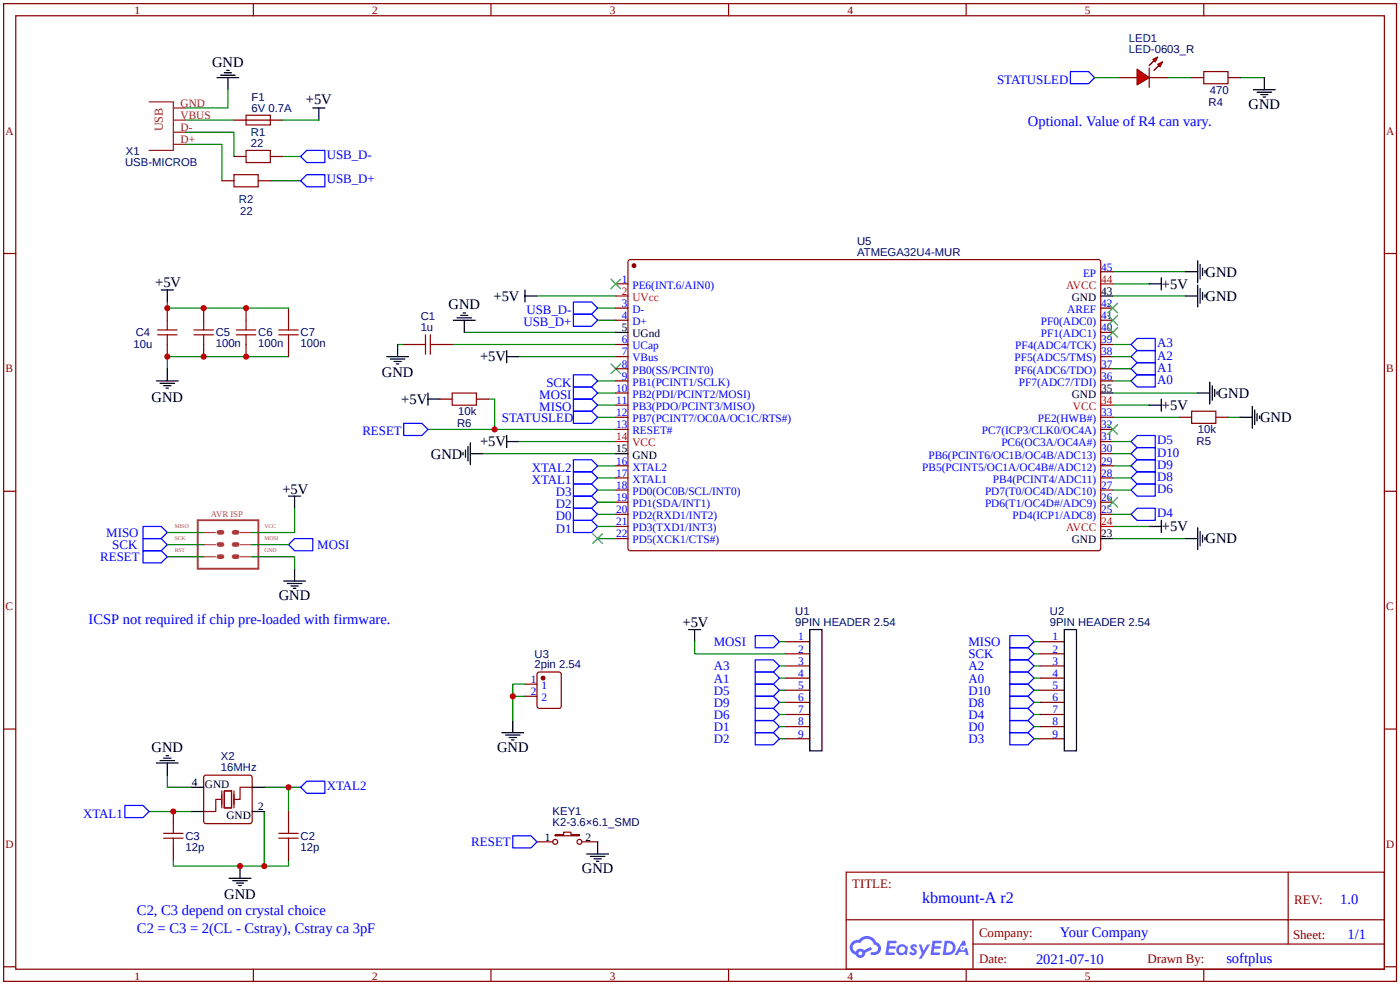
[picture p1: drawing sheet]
<svg xmlns="http://www.w3.org/2000/svg" width="297mm" height="210mm" viewBox="0 0 297 210" stroke-linecap="round" stroke-linejoin="round" font-family="sans-serif">
<g fill="none" stroke="#800" stroke-width=".26">
<path d="M.8 .8h295.5v207.3h-295.5zM3.3 3.3h290.4v202.2h-290.4zM53.7 .8v2.5M104.2 .8v2.5M154.6 .8v2.5M205 .8v2.5M255.4 .8v2.5M.8 53.7h2.5M293.7 53.7h2.6M.8 104.2h2.5M293.7 104.2h2.6M.8 154.6h2.5"/>
<path d="M293.7 154.6h2.6M179.5 184.9h114.2v20.6h-114.2zM179.5 195h114.1M206.4 195v10.3M273.3 184.9v15.2M.8 205h2.5M53.7 205.5v2.6M104.2 205.5v2.6M154.6 205.5v2.6M205 205.5v2.6M206.4 200.1h87.2M255.4 205.5v2.6"/>
<path d="M293.7 205h2.6"/>
</g>
<g fill="#58f">
<path d="M193.3 200.3l.6-.1 .4 .1 .3 .2-.3 .5a.35 .35 0 0 0-.2-.3 .35 .35 0 0 0-.4 .1v.1a.86 .86 0 0 1 .7 .6 .86 .86 0 0 1-.2 .9 1.09 1.09 0 0 1-1.4-.3l.4-.4 .5 .3 .3-.1-.1-.2a.89 .89 0 0 1-.6-1.4z"/>
<path d="M194.9 200.2h.6l.4 1.4 .8-1.4h.6l-1.8 3.1h-.6l.7-1.1z"/>
<path d="M188.3 199.4h1.7l.2 .2-.1 .3-1.3 .1-.1 .6h1.1l.2 .3-.2 .2h-1.2l-.1 .8 1.2 .1 .2 .2-.2 .2-1.9 .1z"/>
<path d="M197.8 199.4h1.7l.3 .2-.1 .3-1.3 .1-.1 .6h1.1l.2 .3-.3 .2h-1.1l-.1 .8 1.2 .1 .2 .2-.2 .2-1.9 .1z"/>
<path d="M204.2 199.4h.5l.3 1-.5 .2a.51 .51 0 0 0-.7 .2 .51 .51 0 0 0 .3 .7 .51 .51 0 0 0 .6-.5l.4-.1 .4 1.6h-.6l-.1-.7h-1.3l-.3 .7h-.7z"/>
<path d="M200.4 199.4l-.4 3.1h1a1.54 1.54 0 0 0 1.7-1.6 1.54 1.54 0 0 0-1.8-1.5zM200.9 200a1.01 1.01 0 0 1 1.3 1 1.01 1.01 0 0 1-1.3 .9h-.2z"/>
<path d="M190.4 200.6a1.12 1.12 0 0 0 0 1.6 1.12 1.12 0 0 0 1.5 .1l.5 .2 .2-1.7-.4-.2a1.09 1.09 0 0 0-1.8 0zM190.6 201.3a.7 .7 0 0 1 1.4 0 .7 .7 0 0 1-1.4 0z"/>
<path d="M180.8 199.7a1.59 1.59 0 0 0 .7 2.7 1.05 1.05 0 0 0 1.2 .7 1.05 1.05 0 0 0 .9-1.1l1.4-.7-.3-.6-1.4 .8a1.07 1.07 0 0 0-1.8 .3 1.01 1.01 0 0 1-.4-1.4 1.01 1.01 0 0 1 1.4-.4 1.55 1.55 0 0 1 1.6-.9 1.55 1.55 0 0 1 1.4 1.2 .83 .83 0 0 1 .8 1 .83 .83 0 0 1-1.2 .6 .32 .32 0 0 0-.4 .2 .32 .32 0 0 0 .3 .4 1.45 1.45 0 0 0 1.8-.9 1.45 1.45 0 0 0-.9-1.9 2.29 2.29 0 0 0-3.8-.5l-.8 .2zM182.1 202.1a.4 .4 0 0 1 .8 0 .4 .4 0 0 1-.8 0z"/>
<circle cx="204.2" cy="201" r=".19"/>
</g>
<path d="M114.1 142.6l.3-.1h4.2l.4 .2 .1 7-.3 .4-4.4 .1-.4-.2-.1-7z" fill="none" stroke="#800" stroke-width=".26"/>
<circle cx="115.2" cy="143.8" r=".39" fill="#800"/>
<g fill="none" stroke="#800" stroke-width=".26">
<path d="M252.8 16.5h2.6M260.5 16.5h2.6M43.2 65.3v2.6M43.2 73v2.6M52.2 65.3v2.6M52.2 73v2.6M61.2 65.3v2.6M61.2 73v2.6M93.4 84.6h2.5M101.1 84.6h2.5M250.2 88.5h2.6M257.9 88.5h2.6"/>
<path d="M111.4 145h2.5M111.4 147.6h2.5"/>
<circle cx="115.2" cy="143.8" r=".39"/>
</g>
<path d="M247.7 16.5h5.1M263.1 16.5h5.1M43.2 75.6h18M98.5 70.5h32.1M236.1 73h3.8M103.6 84.6h1.3v6.4M236.1 88.5h14.1M260.5 88.5h2.6" fill="none" stroke="#080" stroke-width=".26"/>
<g fill="none" stroke="#a00000" stroke-width=".26">
<path d="M255.4 15.2h5.1v2.5h-5.1zM41.1 71h4.2M41.1 70h4.2M43.2 67.9v2.1M43.2 71v2M50.1 71h4.2M50.1 70h4.2M52.2 67.9v2.1M52.2 71v2M59.2 71h4.1M59.2 70h4.1M61.2 67.9v2.1"/>
<path d="M61.2 71v2M95.9 83.3h5.2v2.6h-5.2zM252.8 87.2h5.1v2.6h-5.1z"/>
</g>
<g fill="none" stroke="#000" stroke-width=".26">
<path d="M265.9 19h4.6M266.7 19.5h3.1M268.2 16.5v2.5M267.5 20.1h1.5M268 20.6h.5M96.2 67.9h4.6M97 67.4h3M97.7 66.9h1.6M98.2 66.4h.6M98.5 67.9v2.6M90.8 84.6h2.6M90.8 83.3v2.6"/>
<path d="M263.1 88.5h2.6M265.7 86.2v4.6M266.2 86.9v3.1M266.7 87.7v1.5M267.2 88.2v.5"/>
</g>
<path d="M129.6 77.2l2.1 2zM131.7 77.2l-2.1 2z" fill="#000"/>
<path d="M129.6 77.2l2.1 2M131.7 77.2l-2.1 2" fill="none" stroke="#3c3" stroke-width=".26"/>
<path d="M241.2 14.7l2.6 1.8-2.6 1.5z" fill="#f00"/>
<path d="M241.2 14.7l2.6 1.8-2.6 1.5zM243.8 14.4v4.1" fill="none" stroke="#800" stroke-width=".26"/>
<path d="M243.8 13.9l1-1z" fill="#800"/>
<path d="M244.8 12.9l-1 1" fill="none" stroke="#800" stroke-width=".26"/>
<path d="M244.8 14.9l1.1-1z" fill="#800"/>
<path d="M245.9 13.9l-1.1 1" fill="none" stroke="#800" stroke-width=".26"/>
<path d="M244.6 12.6l1-.5-.5 1z" fill="#f00"/>
<path d="M244.6 12.6l1-.5-.5 1z" fill="none" stroke="#800" stroke-width=".26"/>
<path d="M245.6 13.6l1-.5-.5 1z" fill="#f00"/>
<g fill="none" stroke="#800" stroke-width=".26">
<path d="M237.4 16.5h3.8M243.8 16.5h3.9M245.6 13.6l1-.5-.5 1zM47.1 38.3h2.5M49.6 33.2h2.6M54.8 38.3h2.6M57.4 33.2h2.5M133.4 55.2l.3-.2 99.6 .1 .2 .5-.1 60.9-.4 .3-99.6-.1-.2-.5v-60.6zM35.5 65.3v2.6M35.5 73v2.6M85.6 73h2.6M93.4 73h2.5"/>
<path d="M36.8 172.1v2.5M36.8 179.8v2.5M43.4 164.5l.3-.2h9.3l.3 .2 .2 .4v9.2l-.2 .4-.3 .1h-9.3l-.3-.1-.2-.4v-9.2zM61.2 172.1v2.5M61.2 179.8v2.5"/>
</g>
<g fill="none" stroke="#00f" stroke-width=".26">
<path d="M227.1 15.2h3.8l1.3 1.3-1.3 1.2h-3.8zM63.8 33.2l1.3-1.3h3.8v2.6h-3.8zM63.8 38.3l1.3-1.3h3.8v2.6h-3.8zM121.6 66.6h3.9l1.3 1.3-1.3 1.3h-3.9zM121.6 64h3.9l1.3 1.3-1.3 1.3h-3.9zM121.6 79.5h3.9l1.3 1.3-1.3 1.2h-3.9zM85.6 89.8h3.9l1.3 1.2-1.3 1.3h-3.9zM121.6 97.5h3.9l1.3 1.3-1.3 1.2h-3.9zM121.6 82h3.9l1.3 1.3-1.3 1.3h-3.9zM121.6 84.6h3.9l1.3 1.3-1.3 1.3h-3.9zM30.3 116.8h3.9l1.3 1.2-1.3 1.3h-3.9zM30.3 111.6h3.9l1.3 1.3-1.3 1.3h-3.9z"/>
<path d="M30.3 114.2h3.9l1.3 1.3-1.3 1.3h-3.9zM61.2 115.5l1.3-1.3h3.9v2.6h-3.9zM121.6 100h3.9l1.3 1.3-1.3 1.3h-3.9zM26.5 170.8h3.8l1.3 1.3-1.3 1.2h-3.8zM63.8 166.9l1.3-1.3h3.8v2.6h-3.8z"/>
</g>
<g fill="none" stroke="#080" stroke-width=".26">
<path d="M57.4 38.3h6.4M59.9 33.2h3.9M236.1 57.6h15.4M35.5 64v1.3h25.7M43.2 75.6h-7.7v2.6M84.4 73h1.2M95.9 73h34.7M110.1 75.6h20.5M113.9 62.8h16.7M126.8 67.9h3.8M126.8 65.3h3.8M236.1 62.8h15.4"/>
<path d="M236.1 60.2h7.7M90.8 91h39.8M102.4 96.2h28.2M110.1 93.6h20.5M126.8 98.8h3.8M126.8 80.8h3.8M126.8 83.3h3.8M126.8 85.9h3.8M236.1 83.3h18M236.1 85.9h7.7M35.5 118h7.7M35.5 115.5h7.7"/>
<path d="M35.5 112.9h7.7M53.5 118h9v2.6M53.5 115.5h7.7M62.5 107.8v5.1h-9M126.8 101.3h3.8M236.1 114.2h15.4M236.1 111.6h7.7M31.6 172.1h9M35.5 164.3v2.6h5.1M56.1 172.1v11.5h-19.3v-1.3M56.1 166.9h7.7M61.2 166.9v5.2"/>
<path d="M61.2 182.3v1.3h-5.1"/>
</g>
<g fill="none" stroke="#000" stroke-width=".26">
<path d="M246.4 58.9v2.6M251.5 57.6h2.6M254.1 55.3v4.6M254.6 56.1v3.1M255.1 56.8v1.6M255.6 57.4v.5M34.2 61.5h2.6M35.5 61.5v2.5M35.5 78.2v2.6M82 75.6h4.7M82.8 76.1h3.1M83.6 76.6h1.5"/>
<path d="M84.1 77.2h.5M84.4 73v2.6M107.5 75.6h2.6M107.5 74.3v2.6M111.4 62.8h2.5M111.4 61.5v2.5M243.8 60.2h2.6M251.5 62.8h2.6M254.1 60.4v4.7M254.6 61.2v3.1M255.1 62v1.5M255.6 62.5v.5"/>
<path d="M33.2 80.8h4.6M33.9 81.3h3.1M34.7 81.8h1.6M35.2 82.3h.5M98.2 95.9v.5M98.8 95.4v1.6M99.3 94.6v3.1M99.8 96.2h2.6M99.8 93.9v4.6M107.5 93.6h2.6M107.5 92.3v2.6M243.8 85.9h2.6"/>
<path d="M246.4 84.6v2.6M254.1 83.3h2.6M256.7 81v4.6M257.2 81.8v3.1M257.7 82.6v1.5M258.2 83.1v.5M61.2 105.2h2.6M62.5 105.2v2.6M243.8 111.6h2.6M246.4 110.3v2.6M251.5 114.2h2.6M254.1 111.9v4.6"/>
<path d="M254.6 112.6v3.1M255.1 113.4v1.6M255.6 113.9v.5M60.2 123.2h4.6M61 123.7h3M61.7 124.2h1.6M62.2 124.7h.6M62.5 120.6v2.6M33.2 161.8h4.6M33.9 161.2h3.1M34.7 160.7h1.6M35.2 160.2h.5"/>
<path d="M35.5 161.8v2.5M40.6 166.9h2.6M40.6 172.1h2.6M53.5 166.9h2.6M53.5 172.1h2.6M48.6 186.2h4.6M49.4 186.7h3.1M50.1 187.2h1.6M50.7 187.7h.5M50.9 183.6v2.6"/>
</g>
<g fill="none" stroke="#a00000" stroke-width=".26">
<path d="M49.6 37h5.2v2.6h-5.2zM52.2 31.9h5.2v2.6h-5.2zM33.4 71h4.1M33.4 70h4.1M35.5 67.9v2.1M35.5 71v2M88.2 73h2.1M90.3 71v4.1M91.3 73h2.1M91.3 71v4.1M34.7 177.7h4.1M34.7 176.7h4.1"/>
<path d="M36.8 174.6v2.1M36.8 177.7v2.1M59.2 177.7h4.1M59.2 176.7h4.1M61.2 174.6v2.1M61.2 177.7v2.1"/>
</g>
<path d="M46.8 169.5h-1v2.6h-2.6M47.1 167.7v3.6M47.6 167.7h1.5v3.6h-1.5zM49.6 167.7v3.6M53.5 166.9h-2.6v2.6h-1.3" fill="none" stroke="#801" stroke-width=".26"/>
<path d="M42 110.3h12.8v10.3h-12.8z" fill="none" stroke="#a54b4b" stroke-width=".41"/>
<path d="M46.5 112.9h.6M46.5 115.4h.6M46.5 118h.6M49.7 112.9h.6M49.7 115.4h.6M49.7 118h.6" fill="none" stroke="#a54b4b" stroke-width="1"/>
<path d="M43.2 115.5h2.5M43.2 112.9h2.5M43.2 118h2.5M51 115.5h2.5M51 112.9h2.5M51 118h2.5" fill="none" stroke="#a54b4b" stroke-width=".26"/>
<circle cx="134.5" cy="56.3" r=".39" fill="#800"/>
<g fill="none" stroke="#800" stroke-width=".26">
<path d="M49.6 25.5h10.3M233.5 57.6h2.6M130.6 60.2h2.6M130.6 65.3h2.6M130.6 67.9h2.6M130.6 73h2.6M130.6 75.6h2.6M130.6 78.2h2.6M233.5 65.3h2.6M233.5 67.9h2.6M233.5 73h2.6M233.5 75.6h2.6"/>
<path d="M233.5 78.2h2.6M233.5 70.5h2.6M130.6 80.8h2.6M130.6 83.3h2.6M130.6 85.9h2.6M130.6 88.5h2.6M130.6 91h2.6M130.6 98.8h2.6M233.5 80.8h2.6M233.5 88.5h2.6M233.5 91h2.6M233.5 98.8h2.6"/>
<path d="M233.5 96.2h2.6M233.5 93.6h2.6M130.6 101.3h2.6M130.6 103.9h2.6M130.6 106.5h2.6M130.6 109h2.6M130.6 111.6h2.6M130.6 114.2h2.6M233.5 101.3h2.6M233.5 103.9h2.6M233.5 106.5h2.6M233.5 109h2.6"/>
<path d="M166.7 136h5.1M166.7 138.6h5.1M220.7 136h5.1M220.7 138.6h5.1M166.7 141.2h5.1M166.7 143.8h5.1M166.7 146.3h5.1M166.7 148.9h5.1M166.7 151.5h5.1M166.7 154h5.1M166.7 156.6h5.1M220.7 141.2h5.1"/>
<path d="M220.7 143.8h5.1M220.7 146.3h5.1M220.7 148.9h5.1M220.7 151.5h5.1M220.7 154h5.1M220.7 156.6h5.1M113.9 178.5h3.4M117.8 176.9h1.8v-.5h1.5v.5h1.8v.3h-5.1zM123.4 178.5h3.4"/>
<circle cx="134.5" cy="56.3" r=".39"/>
<circle cx="117.8" cy="178.5" r=".51"/>
<circle cx="122.9" cy="178.5" r=".51"/>
</g>
<path d="M130.6 62.8h2.6M233.5 60.2h2.6M130.6 93.6h2.6M233.5 85.9h2.6M233.5 111.6h2.6" fill="none" stroke="#f00" stroke-width=".26"/>
<g fill="none" stroke="#000" stroke-width=".26">
<path d="M46 16.5h4.7M46.8 15.9h3.1M47.6 15.4h1.5M48.1 14.9h.5M48.3 16.5v2.5M66.4 22.9h2.5M67.6 22.9v2.6M130.6 70.5h2.6M233.5 62.8h2.6M130.6 96.2h2.6M233.5 83.3h2.6M233.5 114.2h2.6"/>
<path d="M146.1 133.5h2.5M147.4 133.5v2.5M171.8 133.5h2.6v25.7h-2.6zM225.8 133.5h2.6v25.7h-2.6zM106.5 155.3h4.6M107.2 155.8h3.1M108 156.4h1.6M108.5 156.9h.5M108.8 152.8v2.5M126.8 178.5v2.6M124.5 181.1h4.6M125.2 181.6h3.1"/>
<path d="M126 182.1h1.6M126.5 182.6h.5"/>
</g>
<g fill="none" stroke="#080" stroke-width=".26">
<path d="M48.3 19v3.9h-9M232.2 16.5h5.2M39.3 28h10.3v5.2M39.3 30.6h7.8v7.7M39.3 25.5h10.3M59.9 25.5h7.7M236.1 75.6h3.8M236.1 78.2h3.8M126.8 88.5h3.8M236.1 80.8h3.8M236.1 93.6h3.8M236.1 96.2h3.8"/>
<path d="M236.1 98.8h3.8M126.8 103.9h3.8M126.8 106.5h3.8M126.8 109h3.8M126.8 111.6h3.8M126.8 114.2h3.8M236.1 103.9h3.8M236.1 109h3.8M236.1 101.3h3.8M147.4 136v2.6h19.3M165.4 136h1.3M219.4 136h1.3"/>
<path d="M219.4 138.6h1.3M111.4 147.6h-2.6v5.2M111.4 145h-2.6v2.6M165.4 141.2h1.3M165.4 143.8h1.3M165.4 146.3h1.3M165.4 148.9h1.3M165.4 151.5h1.3M165.4 154h1.3M165.4 156.6h1.3M219.4 141.2h1.3M219.4 143.8h1.3"/>
<path d="M219.4 146.3h1.3M219.4 148.9h1.3M219.4 151.5h1.3M219.4 154h1.3M219.4 156.6h1.3"/>
</g>
<g fill="none" stroke="#00f" stroke-width=".26">
<path d="M239.9 78.2l1.3-1.3h3.9v2.6h-3.9zM239.9 75.6l1.3-1.3h3.9v2.6h-3.9zM239.9 73l1.3-1.2h3.9v2.5h-3.9zM121.6 87.2h3.9l1.3 1.3-1.3 1.3h-3.9zM239.9 80.8l1.3-1.3h3.9v2.5h-3.9zM239.9 93.6l1.3-1.3h3.9v2.6h-3.9zM239.9 98.8l1.3-1.3h3.9v2.5h-3.9zM239.9 96.2l1.3-1.3h3.9v2.6h-3.9zM121.6 107.8h3.9l1.3 1.2-1.3 1.3h-3.9zM121.6 110.3h3.9l1.3 1.3-1.3 1.3h-3.9zM121.6 105.2h3.9l1.3 1.3-1.3 1.3h-3.9zM121.6 102.6h3.9l1.3 1.3-1.3 1.3h-3.9z"/>
<path d="M239.9 109l1.3-1.2h3.9v2.5h-3.9zM239.9 103.9l1.3-1.3h3.9v2.6h-3.9zM239.9 101.3l1.3-1.3h3.9v2.6h-3.9zM160.2 134.8h3.9l1.3 1.2-1.3 1.3h-3.9zM160.2 139.9h3.9l1.3 1.3-1.3 1.3h-3.9zM214.2 139.9h3.9l1.3 1.3-1.3 1.3h-3.9zM214.2 137.3h3.9l1.3 1.3-1.3 1.3h-3.9zM214.2 134.8h3.9l1.3 1.2-1.3 1.3h-3.9zM160.2 142.5h3.9l1.3 1.3-1.3 1.2h-3.9zM160.2 145h3.9l1.3 1.3-1.3 1.3h-3.9zM160.2 147.6h3.9l1.3 1.3-1.3 1.3h-3.9zM160.2 150.2h3.9l1.3 1.3-1.3 1.3h-3.9z"/>
<path d="M160.2 152.8h3.9l1.3 1.2-1.3 1.3h-3.9zM160.2 155.3h3.9l1.3 1.3-1.3 1.3h-3.9zM214.2 155.3h3.9l1.3 1.3-1.3 1.3h-3.9zM214.2 152.8h3.9l1.3 1.2-1.3 1.3h-3.9zM214.2 150.2h3.9l1.3 1.3-1.3 1.3h-3.9zM214.2 147.6h3.9l1.3 1.3-1.3 1.3h-3.9zM214.2 145h3.9l1.3 1.3-1.3 1.3h-3.9zM214.2 142.5h3.9l1.3 1.3-1.3 1.2h-3.9zM108.8 177.2h3.8l1.3 1.3-1.3 1.3h-3.8z"/>
</g>
<g fill="#000">
<path d="M129.6 59.2l2.1 2zM129.6 61.2l2.1-2z"/>
<path d="M235.1 64.3l2 2.1zM237.1 64.3l-2 2.1z"/>
<path d="M235.1 66.9l2 2zM237.1 66.9l-2 2z"/>
<path d="M235.1 69.4l2 2.1zM237.1 69.4l-2 2.1z"/>
<path d="M235.1 90l2 2.1zM237.1 90l-2 2.1z"/>
<path d="M125.8 113.2l2 2zM127.8 113.2l-2 2z"/>
<path d="M235.1 105.4l2 2.1zM235.1 107.5l2-2.1z"/>
</g>
<g fill="none" stroke="#3c3" stroke-width=".26">
<path d="M129.6 59.2l2.1 2M131.7 59.2l-2.1 2M235.1 64.3l2 2.1M235.1 66.9l2 2M235.1 69.4l2 2.1M237.1 64.3l-2 2.1M237.1 66.9l-2 2M237.1 69.4l-2 2.1M235.1 90l2 2.1M237.1 90l-2 2.1M125.8 113.2l2 2M127.8 113.2l-2 2"/>
<path d="M235.1 105.4l2 2.1M237.1 105.4l-2 2.1"/>
</g>
<path d="M52.2 24.4h5.2v2.1h-5.2z" fill="none" stroke="#a00000" stroke-width=".26"/>
<path d="M31.6 21.6h5.2v10.3h-5.2M36.8 30.6h2.5M36.8 28h2.5M36.8 25.5h2.5M36.8 22.9h2.5" fill="none" stroke="#8d2323" stroke-width=".26"/>
<g fill="#c00">
<circle cx="35.5" cy="75.6" r=".64"/>
<circle cx="43.2" cy="75.6" r=".64"/>
<circle cx="52.2" cy="75.6" r=".64"/>
<circle cx="52.2" cy="65.3" r=".64"/>
<circle cx="43.2" cy="65.3" r=".64"/>
<circle cx="35.5" cy="65.3" r=".64"/>
<circle cx="50.9" cy="183.6" r=".64"/>
<circle cx="36.8" cy="172.1" r=".64"/>
<circle cx="56.1" cy="183.6" r=".64"/>
<circle cx="61.2" cy="166.9" r=".64"/>
<circle cx="108.8" cy="147.6" r=".64"/>
<circle cx="104.9" cy="91" r=".64"/>
</g>
<text font-size="3.4" fill="#00f" x="195.6" y="191.5">kbmount-A r2</text>
<g font-size="3.1">
<text x="45" y="14.1">GND</text>
<text x="64.9" y="22.2">+5V</text>
<text x="264.9" y="23.1">GND</text>
<text x="255.8" y="58.6">GND</text>
<text x="32.9" y="61">+5V</text>
<text x="95.2" y="65.6">GND</text>
<text x="104.7" y="63.8">+5V</text>
<text x="246.5" y="61.2">+5V</text>
<text x="255.8" y="63.8">GND</text>
<text x="101.9" y="76.6">+5V</text>
<text x="81" y="80">GND</text>
<text x="32.1" y="85.2">GND</text>
<text x="85.1" y="85.6">+5V</text>
<text x="246.5" y="86.9">+5V</text>
<text x="258.3" y="84.4">GND</text>
<text x="267.3" y="89.5">GND</text>
<text x="101.9" y="94.6">+5V</text>
<text x="91.4" y="97.2">GND</text>
<text x="59.9" y="104.7">+5V</text>
<text x="246.5" y="112.6">+5V</text>
<text x="255.8" y="115.2">GND</text>
<text x="59.2" y="127.3">GND</text>
<text x="144.8" y="133">+5V</text>
<text x="32.1" y="159.4">GND</text>
<text x="105.4" y="159.4">GND</text>
<text x="123.4" y="185.2">GND</text>
<text x="47.6" y="190.6">GND</text>
</g>
<g font-size="3.1" fill="#00f">
<text x="218.1" y="26.7">Optional. Value of R4 can vary.</text>
<text x="18.8" y="132.2">ICSP not required if chip pre-loaded with firmware.</text>
<text x="284.3" y="191.7">1.0</text>
<text x="29.1" y="193.9">C2, C3 depend on crystal choice</text>
<text x="29.1" y="197.8">C2 = C3 = 2(CL - Cstray), Cstray ca 3pF</text>
<text x="224.8" y="198.6">Your Company</text>
<text x="285.9" y="199.2">1/1</text>
<text x="219.8" y="204.3">2021-07-10</text>
<text x="260.2" y="204.3">softplus</text>
</g>
<g font-size="2.7" fill="#00f">
<text x="211.5" y="17.7">STATUSLED</text>
<text x="69.3" y="33.7">USB_D-</text>
<text x="69.3" y="38.8">USB_D+</text>
<text x="111" y="69.2">USB_D+</text>
<text x="111.7" y="66.6">USB_D-</text>
<text x="245.5" y="76.2">A2</text>
<text x="245.5" y="73.7">A3</text>
<text x="115.9" y="82">SCK</text>
<text x="245.5" y="81.4">A0</text>
<text x="245.5" y="78.8">A1</text>
<text x="106.5" y="89.4">STATUSLED</text>
<text x="114.4" y="84.6">MOSI</text>
<text x="114.4" y="87.2">MISO</text>
<text x="76.9" y="92.3">RESET</text>
<text x="245.5" y="94.2">D5</text>
<text x="112.8" y="100">XTAL2</text>
<text x="245.5" y="101.9">D8</text>
<text x="245.5" y="99.4">D9</text>
<text x="245.5" y="96.8">D10</text>
<text x="112.8" y="102.6">XTAL1</text>
<text x="117.9" y="107.8">D2</text>
<text x="117.9" y="105.2">D3</text>
<text x="245.5" y="104.5">D6</text>
<text x="22.5" y="113.8">MISO</text>
<text x="117.9" y="110.3">D0</text>
<text x="117.9" y="112.9">D1</text>
<text x="245.5" y="109.7">D4</text>
<text x="21.3" y="119">RESET</text>
<text x="23.8" y="116.4">SCK</text>
<text x="67.3" y="116.4">MOSI</text>
<text x="151.4" y="137">MOSI</text>
<text x="205.4" y="137">MISO</text>
<text x="151.4" y="142.1">A3</text>
<text x="205.4" y="142.1">A2</text>
<text x="205.4" y="139.6">SCK</text>
<text x="151.4" y="144.7">A1</text>
<text x="151.4" y="147.3">D5</text>
<text x="151.4" y="149.9">D9</text>
<text x="205.4" y="149.9">D8</text>
<text x="205.4" y="147.3">D10</text>
<text x="205.4" y="144.7">A0</text>
<text x="151.4" y="152.4">D6</text>
<text x="151.4" y="155">D1</text>
<text x="205.4" y="155">D0</text>
<text x="205.4" y="152.4">D4</text>
<text x="151.4" y="157.6">D2</text>
<text x="205.4" y="157.6">D3</text>
<text x="69.3" y="167.5">XTAL2</text>
<text x="17.6" y="173.3">XTAL1</text>
<text x="100" y="179.4">RESET</text>
</g>
<g font-size="2.7" fill="#800">
<text x="180.8" y="188.3">TITLE:</text>
<text x="274.6" y="191.7">REV:</text>
<text x="207.7" y="198.6">Company:</text>
<text x="274.3" y="199.1">Sheet:</text>
<text x="207.7" y="204.2">Date:</text>
<text x="243.4" y="204.3">Drawn By:</text>
</g>
<text font-size="2.6" fill="#8d2323" x="34.6" y="27.8" transform="rotate(-90 34.6 27.8)">USB</text>
<g font-size="2.4" fill="#800">
<text x="28.5" y="3">1</text>
<text x="79" y="3">2</text>
<text x="129.4" y="3">3</text>
<text x="179.8" y="3">4</text>
<text x="230.2" y="3">5</text>
<text x="1.2" y="28.5">A</text>
<text x="294.1" y="28.5">A</text>
<text x="1.2" y="79">B</text>
<text x="294.1" y="79">B</text>
<text x="1.2" y="129.4">C</text>
<text x="294.1" y="129.4">C</text>
<text x="1.2" y="179.8">D</text>
<text x="294.1" y="179.8">D</text>
<text x="28.5" y="207.7">1</text>
<text x="79" y="207.7">2</text>
<text x="129.4" y="207.7">3</text>
<text x="179.8" y="207.7">4</text>
<text x="230.2" y="207.7">5</text>
</g>
<g font-size="2.4" fill="#000080">
<text x="239.5" y="11.3">LED-0603_R</text>
<text x="239.5" y="9">LED1</text>
<text x="53.4" y="23.7">6V 0.7A</text>
<text x="53.4" y="21.3">F1</text>
<text x="256.4" y="22.4">R4</text>
<text x="256.7" y="19.8">470</text>
<text x="53.2" y="28.8">R1</text>
<text x="26.5" y="35.3">USB-MICROB</text>
<text x="26.7" y="32.9">X1</text>
<text x="53.2" y="31.1">22</text>
<text x="50.7" y="43">R2</text>
<text x="50.9" y="45.6">22</text>
<text x="181.8" y="52">U5</text>
<text x="181.8" y="54.2">ATMEGA32U4-MUR</text>
<text x="28.8" y="71.3">C4</text>
<text x="45.8" y="71.3">C5</text>
<text x="54.8" y="71.3">C6</text>
<text x="63.8" y="71.3">C7</text>
<text x="89.2" y="70.2">1u</text>
<text x="89.2" y="67.9">C1</text>
<text x="28.3" y="73.9">10u</text>
<text x="45.8" y="73.6">100n</text>
<text x="54.8" y="73.6">100n</text>
<text x="63.8" y="73.6">100n</text>
<text x="97.2" y="88">10k</text>
<text x="97" y="90.6">R6</text>
<text x="253.8" y="94.4">R5</text>
<text x="254.1" y="91.9">10k</text>
<text x="168.7" y="130.4">U1</text>
<text x="222.7" y="130.4">U2</text>
<text x="168.7" y="132.7">9PIN HEADER 2.54</text>
<text x="222.7" y="132.7">9PIN HEADER 2.54</text>
<text x="113.4" y="141.7">2pin 2.54</text>
<text x="113.4" y="139.6">U3</text>
<text x="46.9" y="161.2">X2</text>
<text x="46.9" y="163.5">16MHz</text>
<text x="117.2" y="172.8">KEY1</text>
<text x="39.3" y="178">C3</text>
<text x="63.8" y="178">C2</text>
<text x="117.2" y="175.2">K2-3.6×6.1_SMD</text>
<text x="39.3" y="180.3">12p</text>
<text x="63.8" y="180.3">12p</text>
</g>
<g font-size="2.4" fill="#8d2323">
<text x="38.3" y="22.6">GND</text>
<text x="38.3" y="27.8">D-</text>
<text x="38.3" y="25.2">VBUS</text>
<text x="38.3" y="30.3">D+</text>
</g>
<g font-size="2.4" fill="#00f">
<text x="131.9" y="59.9">1</text>
<text x="229.8" y="58.6">EP</text>
<text x="233.6" y="57.4">45</text>
<text x="131.9" y="65.1">3</text>
<text x="134.2" y="61.2">PE6(INT.6/AIN0)</text>
<text x="233.6" y="65.1">42</text>
<text x="131.9" y="67.6">4</text>
<text x="134.2" y="66.4">D-</text>
<text x="134.2" y="68.9">D+</text>
<text x="220.8" y="71.5">PF1(ADC1)</text>
<text x="220.8" y="68.9">PF0(ADC0)</text>
<text x="226.4" y="66.4">AREF</text>
<text x="233.6" y="70.2">40</text>
<text x="233.6" y="67.6">41</text>
<text x="131.9" y="72.8">6</text>
<text x="131.9" y="75.4">7</text>
<text x="131.9" y="77.9">8</text>
<text x="134.2" y="74.1">UCap</text>
<text x="134.2" y="76.6">VBus</text>
<text x="215.2" y="76.6">PF5(ADC5/TMS)</text>
<text x="215.4" y="74.1">PF4(ADC4/TCK)</text>
<text x="233.6" y="77.9">37</text>
<text x="233.6" y="75.4">38</text>
<text x="233.6" y="72.8">39</text>
<text x="130.7" y="83.1">10</text>
<text x="131.9" y="80.5">9</text>
<text x="134.2" y="79.2">PB0(SS/PCINT0)</text>
<text x="134.2" y="81.8">PB1(PCINT1/SCLK)</text>
<text x="215.2" y="79.2">PF6(ADC6/TDO)</text>
<text x="216.2" y="81.8">PF7(ADC7/TDI)</text>
<text x="233.6" y="80.5">36</text>
<text x="130.7" y="85.6">11</text>
<text x="130.7" y="88.2">12</text>
<text x="134.2" y="84.4">PB2(PDI/PCINT2/MOSI)</text>
<text x="134.2" y="86.9">PB3(PDO/PCINT3/MISO)</text>
<text x="134.2" y="89.5">PB7(PCINT7/OC0A/OC1C/RTS#)</text>
<text x="220.2" y="89.5">PE2(HWB#)</text>
<text x="233.6" y="88.2">33</text>
<text x="130.7" y="90.8">13</text>
<text x="134.2" y="92.1">RESET#</text>
<text x="208.3" y="92.1">PC7(ICP3/CLK0/OC4A)</text>
<text x="212.4" y="94.6">PC6(OC3A/OC4A#)</text>
<text x="233.6" y="95.9">30</text>
<text x="233.6" y="93.4">31</text>
<text x="233.6" y="90.8">32</text>
<text x="130.7" y="98.5">16</text>
<text x="130.7" y="101.1">17</text>
<text x="134.2" y="99.8">XTAL2</text>
<text x="195.6" y="99.8">PB5(PCINT5/OC1A/OC4B#/ADC12)</text>
<text x="197" y="97.2">PB6(PCINT6/OC1B/OC4B/ADC13)</text>
<text x="233.6" y="101.1">28</text>
<text x="233.6" y="98.5">29</text>
<text x="130.7" y="103.6">18</text>
<text x="130.7" y="106.2">19</text>
<text x="134.2" y="102.4">XTAL1</text>
<text x="134.2" y="104.9">PD0(OC0B/SCL/INT0)</text>
<text x="134.2" y="107.5">PD1(SDA/INT1)</text>
<text x="209" y="107.5">PD6(T1/OC4D#/ADC9)</text>
<text x="209" y="104.9">PD7(T0/OC4D/ADC10)</text>
<text x="210.7" y="102.4">PB4(PCINT4/ADC11)</text>
<text x="233.6" y="106.2">26</text>
<text x="233.6" y="103.6">27</text>
<text x="130.7" y="108.8">20</text>
<text x="130.7" y="111.4">21</text>
<text x="130.7" y="113.9">22</text>
<text x="134.2" y="110.1">PD2(RXD1/INT2)</text>
<text x="134.2" y="112.6">PD3(TXD1/INT3)</text>
<text x="214.8" y="110.1">PD4(ICP1/ADC8)</text>
<text x="233.6" y="108.8">25</text>
<text x="134.2" y="115.2">PD5(XCK1/CTS#)</text>
<text x="169.3" y="135.8">1</text>
<text x="223.3" y="135.8">1</text>
<text x="169.3" y="138.4">2</text>
<text x="169.3" y="140.9">3</text>
<text x="169.3" y="143.5">4</text>
<text x="223.3" y="138.4">2</text>
<text x="223.3" y="140.9">3</text>
<text x="223.3" y="143.5">4</text>
<text x="112.6" y="144.8">1</text>
<text x="112.6" y="147.4">2</text>
<text x="114.9" y="146.1">1</text>
<text x="114.9" y="148.6">2</text>
<text x="169.3" y="146.1">5</text>
<text x="169.3" y="148.6">6</text>
<text x="223.3" y="146.1">5</text>
<text x="223.3" y="148.6">6</text>
<text x="169.3" y="151.2">7</text>
<text x="169.3" y="153.8">8</text>
<text x="223.3" y="151.2">7</text>
<text x="223.3" y="153.8">8</text>
<text x="169.3" y="156.4">9</text>
<text x="223.3" y="156.4">9</text>
</g>
<g font-size="2.4" fill="#f00">
<text x="233.6" y="59.9">44</text>
<text x="131.9" y="62.5">2</text>
<text x="134.2" y="63.8">UVcc</text>
<text x="226.2" y="61.2">AVCC</text>
<text x="227.6" y="86.9">VCC</text>
<text x="233.6" y="85.6">34</text>
<text x="130.7" y="93.4">14</text>
<text x="134.2" y="94.6">VCC</text>
<text x="226.2" y="112.6">AVCC</text>
<text x="233.6" y="111.4">24</text>
</g>
<g font-size="2.4">
<text x="227.4" y="63.8">GND</text>
<text x="233.6" y="62.5">43</text>
<text x="131.9" y="70.2">5</text>
<text x="134.2" y="71.5">UGnd</text>
<text x="233.6" y="83.1">35</text>
<text x="227.4" y="84.4">GND</text>
<text x="130.7" y="95.9">15</text>
<text x="134.2" y="97.2">GND</text>
<text x="233.6" y="113.9">23</text>
<text x="227.4" y="115.2">GND</text>
<text x="40.7" y="166.7">4</text>
<text x="43.5" y="167.2">GND</text>
<text x="48" y="173.6">GND</text>
<text x="54.8" y="171.8">2</text>
<text x="115.6" y="178.2">1</text>
<text x="124.2" y="178.2">2</text>
</g>
<text font-size="1.9" fill="#a54b4b" x="44.7" y="109.6">AVR ISP</text>
<g font-size="1.2" fill="#a54b4b">
<text x="37.1" y="112">MISO</text>
<text x="56.1" y="112">VCC</text>
<text x="37.1" y="114.5">SCK</text>
<text x="37.1" y="117.1">RST</text>
<text x="56.1" y="114.5">MOSI</text>
<text x="56.1" y="117.1">GND</text>
</g>
</svg>
